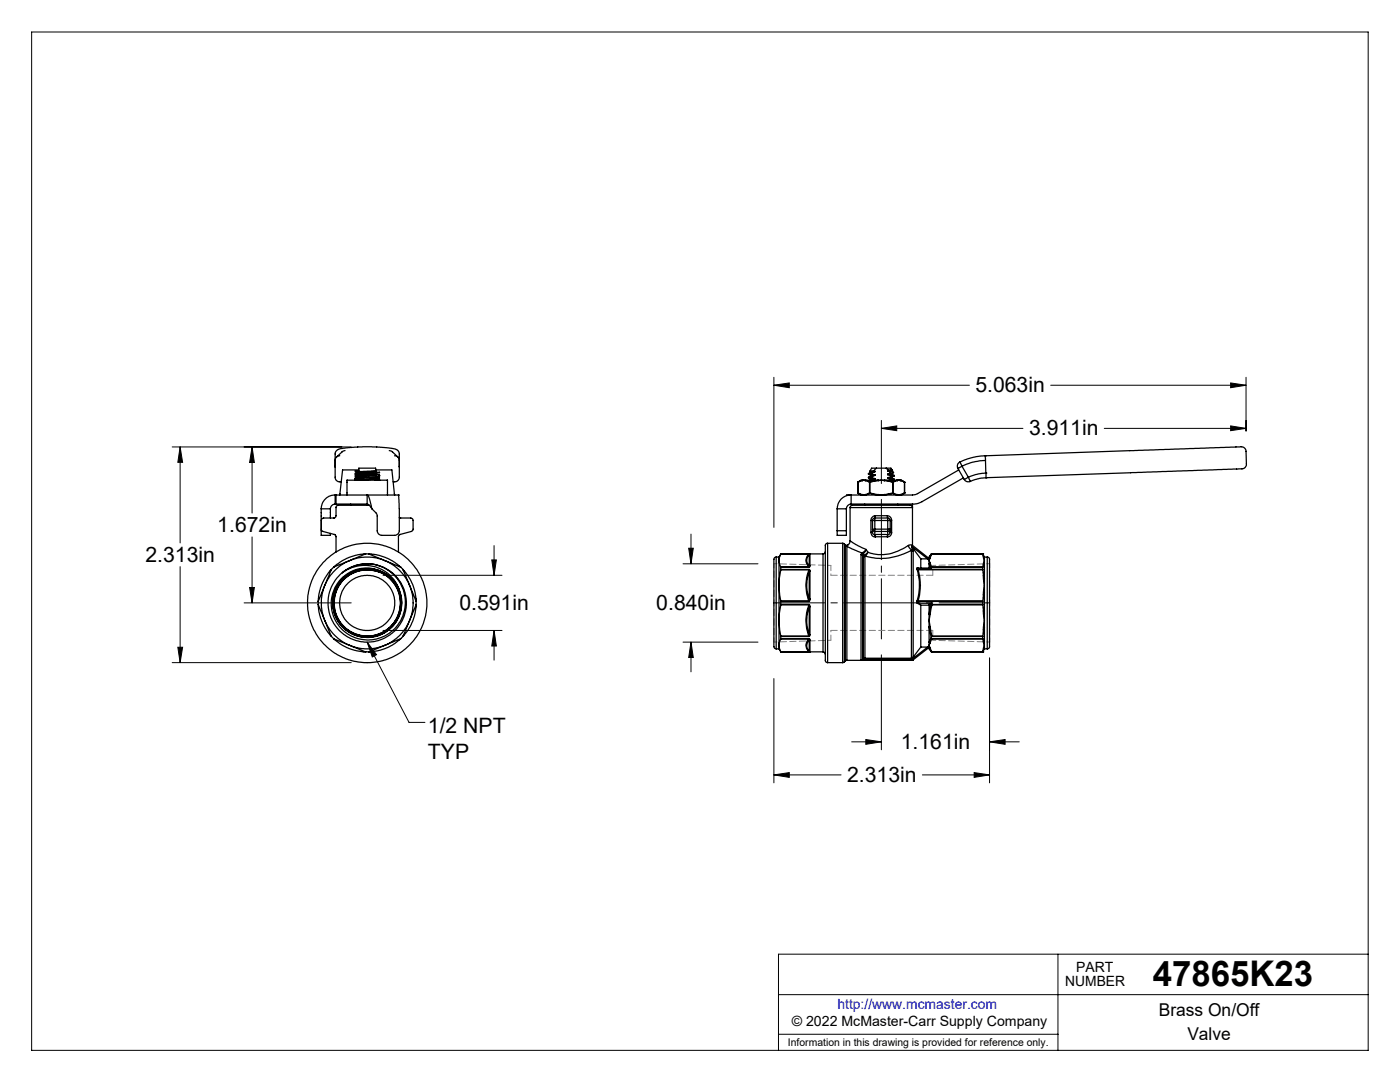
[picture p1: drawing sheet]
<svg xmlns="http://www.w3.org/2000/svg" width="279mm" height="216mm" viewBox="0 0 279 216" stroke-linecap="round" stroke-linejoin="round" font-family="sans-serif">
<g fill="none" stroke="#000" stroke-width=".2">
<path d="M6.3 6.4h266.7v203.2h-266.7zM154.4 75.3v29.9M154.4 76.9h39.1M154.4 76.9l3.1-.5v1zM209.7 76.9h39M245.6 76.4l3.1 .5-3.1 .5zM248.7 75.3v10.7M34.4 89.2h35.7M35.9 89.2v19.1M35.9 89.2l.5 3.1h-.9zM50.3 89.2v13.2M50.3 89.2l.5 3.1h-1z"/>
<path d="M175.9 83.9v12.6M175.9 85.5h28.3M175.9 85.5l3.1-.5v.9zM220.4 85.5h28.3M245.6 85l3.1 .5-3.1 .4zM35.9 113.1v19.1M49.8 117.2h1l-.5 3.1zM50.3 107.1v13.2M76.4 114.8h23.8M98.1 111.7h1l-.5 3.1zM98.6 108.9v5.9M136.3 112.5h15"/>
<path d="M137.4 109.4h1l-.5 3.1zM137.9 106.6v5.9M34.4 132.2h35.7M35.5 129.2h.9l-.5 3zM48.7 120.3h21.4M73.3 128.1l8.3 16h3.2M73.3 128.1l1.8 2.5-.8 .5zM76.4 125.8h23.8M98.6 125.8l.5 3.1h-1zM98.6 125.8v5.9M136.3 128.1h15M137.9 128.1v6"/>
<path d="M137.9 128.1l.5 3.1h-1zM154.4 135.4v20.8M175.9 130.7v18.9M197.5 131.3v24.9M154.4 154.6h13.5M154.4 154.6l3.1-.4v.9zM170 148h5.9M172.8 147.6l3.1 .4-3.1 .5zM184.1 154.6h13.4M194.4 154.2l3.1 .4-3.1 .5zM197.5 148h5.9M197.5 148l3.1-.4v.9z"/>
<path d="M155.4 198.5h117.6M211.1 190.4v19.2M273 190.4h-117.6v19.2M155.4 206.4h55.7"/>
</g>
<path d="M175.9 127.5v-27.9" fill="none" stroke="#000" stroke-width=".2" stroke-dasharray="15.2 1.3 1.3 1.3" stroke-dashoffset="3.2"/>
<path d="M154.5 120.3h43" fill="none" stroke="#000" stroke-width=".2" stroke-dasharray="15.2 1.3 1.3 1.3" stroke-dashoffset="5.1"/>
<path d="M165.8 112.8l-11.3-.3M197.5 112.5l-11.3 .3M165.8 127.8l-11.3 .3M197.5 128.1l-11.3-.3" fill="none" stroke="#808080" stroke-width=".2" stroke-dasharray="1.3 .6" stroke-dashoffset=".7"/>
<path d="M165.8 114.8v-2M186.2 112.8v2M165.8 125.8v2M186.2 127.8v-2" fill="none" stroke="#808080" stroke-width=".2" stroke-dasharray="1.3 .6" stroke-dashoffset="1"/>
<path d="M186.2 114.8h-20.4M186.2 125.8h-20.4" fill="none" stroke="#808080" stroke-width=".2" stroke-dasharray="1.3 .6"/>
<path d="M154.5 112.5v15.6M197.5 128.1v-15.6" fill="none" stroke="#808080" stroke-width=".2" stroke-dasharray="1.3 .6" stroke-dashoffset=".4"/>
<g fill="#000">
<path d="M73.3 128.1l1.8 2.5-.8 .5z"/>
<path d="M137.4 109.4h1l-.5 3.1zM137.9 128.1l.5 3.1h-1z"/>
<path d="M49.8 117.2h1l-.5 3.1zM50.3 89.2l.5 3.1h-1zM35.5 129.2h.9l-.5 3zM35.9 89.2l.5 3.1h-.9zM98.1 111.7h1l-.5 3.1zM98.6 125.8l.5 3.1h-1zM154.4 76.9l3.1-.5v1zM245.6 76.4l3.1 .5-3.1 .5zM175.9 85.5l3.1-.5v.9zM245.6 85l3.1 .5-3.1 .4zM154.4 154.6l3.1-.4v.9zM194.4 154.2l3.1 .4-3.1 .5zM197.5 148l3.1-.4v.9zM172.8 147.6l3.1 .4-3.1 .5z"/>
</g>
<g fill="none" stroke="#000" stroke-width=".25">
<path d="M66.9 93.1v.1M66.9 98.8a2.74 2.74 0 0 0-2.8 2.7M66.9 98.8v1.8M66.9 98.8h.2M67.1 98.8h6.2M67.1 98.8v1.8M67.8 90.9a1.14 1.14 0 0 0-.9 1.6v.5M68.1 96.1h-.3a.9 .9 0 0 1-.9-.9v-4.9l.1-.2 .4-.4 .7-.2 4.3-.4 5.1 .3 1.3 .2 .6 .3 .3 .6v4.7a.9 .9 0 0 1-1 .9h-.2M68.9 89.9l-.7 .3-1 1M69.3 98.8v-2.6a.31 .31 0 0 1 0-.4 .31 .31 0 0 1 .4 0h7.1a.34 .34 0 0 1 .3-.1 .34 .34 0 0 1 .2 .3v2.8M70.9 95.4v.1M70.9 95.4v.3h.7"/>
<path d="M70.9 94.8h.1M71 95.1v-.4h-.1v.4h.7M71 95h.5M71 95.6h.5M71.1 95.4l-.2 .2M71.2 94.4h.4M71.2 94.4l-.1 .1M71.5 94.8h.1M71.5 95.4l.1 .1M71.5 95.5l-.1-.2-.3 .1-.1 .3M71.5 95.5v.2M71.6 94.3v.3"/>
<path d="M71.6 95.1v.2M71.6 95.8h.1M71.6 95.4v.3M71.6 94.7v.3M71.6 94.1v.2M71.6 93.8h-3.2l-.6 5M71.6 95.3l-.3-.1-.4 .2M71.6 94.3h.1M71.6 94.6v.1M71.6 95v.1M71.6 95.3v.1M71.6 95.7v.1"/>
<path d="M71.6 94h-.7l.7 .1M71.6 94.2l-.7 .2v.1h.7M71.6 94.7h-.1v.4M71.6 94.3l-.4 .1M73.2 94.5l-1.6 .1M73.2 94.5h1.8M73.3 98.8a2.66 2.66 0 0 1 .7 1.8l.2 .9M73.3 98.8h6.2M73.3 98.8v1.8M75 94.4l-1.8 .1M75 94.1l-3.4 .2M75 94.1v.3"/>
<path d="M75 95.1l-3.4 .2M75 94.9l-3.4 .2M75 94.9v.2M75 95.6l-3.4 .2M75 95.6v.2M75 94.5h.1M75 94.5l-3.4 .2M75 95.2l-3.4 .2M75 95.5l-3.4 .2M75 95.2v.3M75 94.8l-3.4 .2M75 94.5v.3"/>
<path d="M75 93.9l-3.4 .2M75 93.9v.2M75 93.9v-.1a.36 .36 0 0 0-.2-.4 .36 .36 0 0 0-.4 0h-2.4a.32 .32 0 0 0-.4 .1 .32 .32 0 0 0 0 .4v.2M75 93.8h3.2l.6 5M75 94.7l.5 .1 .1 .1M75 94.7h.2a.36 .36 0 0 1 .5 .3l-.7 .2M75 94.1h.1M75 94.4v.1M75 94.8v.1M75 95.1v.1M75 95.5v.1M75 94.2h.7v.1h-.7"/>
<path d="M75 95.3h.7l-.6 .1v.4M75 95.5h.1M75.1 95.7l.6 .1M75.6 94.9l-.2 .2h-.4M75.6 94.9l.1 .1M75.6 94.9v.2M77.7 89.9l.4 .1 1.3 1.2M78.7 90.9h.1a1.31 1.31 0 0 1 .9 1.8v.3M79.5 98.8l.2 2.7v4.4a.9 .9 0 0 1-1 .9h-2.6a.91 .91 0 0 1-.8-.9v-3.1l-.2-.4-.9-.9M79.5 98.8h.1M79.7 93.1v.1M171.2 98.4h.1"/>
<path d="M171.2 96.2v2.2M171.2 96.2h.1M171.3 96.2h-.1M171.3 98.4l.8 .3M171.3 98.4l.8 .4v-.1M171.3 96.2h.1M171.3 98.4h.1M171.3 98.4l.5 .4M171.3 96.2v2.2M172.1 95.9l-.8 .3M172.1 98.7l.3 .1 .3-.1M172.1 95.8v.1"/>
<path d="M172.1 95.8h.3M172.1 95.8l-.8 .4M172.1 95.8h-.3l-.5 .4M172.4 95.8l-.3 .1M172.4 95.8l.3 .1M172.4 95.8h.4M172.7 95.9l.8 .3M172.8 95.8l.8 .4M172.8 95.8h2.5M172.8 95.8l-.1 .1M173.3 95.4l.5 .2M173.3 94.6l.5 .3"/>
<path d="M173.3 94.5h.1M173.3 94.5h.6M173.3 94.5v.1M173.3 95.2v.1M173.5 98.4h.1M173.5 96.2h.1M173.5 98.4l-.8 .3M173.5 96.2v2.2M173.6 98.4l1.7 .3M173.6 98.4l1.1 .3 .6 .1v-.1M173.6 98.4h.1M173.6 96.2h.1"/>
<path d="M173.6 96.2h-.1M173.6 98.4l-.8 .4-.1-.1M173.6 96.2v2.2M173.8 94.2h.1M173.8 95.6v.1M173.9 95.2l.7 .3M173.9 94.5l.7 .3M173.9 94.5h.1M173.9 95.2l-.6 .2M173.9 94.5l-.6 .1M173.9 95.1l-.6 .1M173.9 95.1v.1"/>
<path d="M174 94.4l-.7 .1M174 94.4l-.1 .1M174.4 93.9l-.8 .1 .2 .2M174.4 93.9l.2 .2M174.6 94.1l-.7 .1-.6 .3M174.6 94.8l-.8 .1v.1M174.6 94.9h-.8l-.5 .3M174.6 95.6l-.5 .2M174.6 94.9l-.7 .2M174.6 94.1l-.6 .3M174.6 94.1l-.8 .1M174.6 95.6l-1 .2"/>
<path d="M174.6 95.5l-.8 .1M174.6 94.1h.1M174.6 94.8v.1M174.6 95.5v.1M174.9 93.4l-.5 .5M174.9 93.4h-.9l-.4 .6M174.9 93.4h1.9M175.3 95.9l-1.7 .3M175.3 98.7l.6 .1 .6-.1M175.3 95.8v.1M175.3 95.8h.6M175.3 95.8l-1.7 .4"/>
<path d="M175.9 95.8l-.6 .1M175.9 95.8l.6 .1M175.9 95.8h.6M176.5 95.8l1.7 .4M176.5 95.9l1.7 .3M176.5 95.8v.1M176.5 95.8h2.5M176.8 93.4l.5 .4M176.8 93.4h1l.2 .4M177.2 94l.3 .1M177.2 94.7l.6 .3M177.2 95.4l.6 .3"/>
<path d="M177.2 93.9v.1M177.2 94.6v.1M177.2 95.4h.1M177.3 93.8l-.1 .1M177.5 94.1l.2 .3M177.7 94.4l-.5 .2M177.8 95l-.6 .4M177.8 95h.1M177.8 95.7v.1M177.8 95.8h-.1M178 94.5v.1M178 94.6l.4 .3"/>
<path d="M178 95.3l.4 .3M178 95.2v.1M178 93.9h.1M178 93.8v.1M178 94.5l-.8 .1M178 94.6l-.8 .1M178 95.3l-.8 .1M178 95.2l-.8 .2M178 93.9l-.8 .1M178 93.8l-.8 .1M178 93.8h-.7M178.1 93.9l-.6 .2"/>
<path d="M178.1 93.9l.2 .4M178.2 96.2h.1M178.2 98.4l-1.7 .3M178.2 98.4h.1M178.2 96.2v2.2M178.2 98.4l-1.7 .4v-.1M178.2 98.4a.77 .77 0 0 0 .9 .3M178.2 98.4l.9 .3M178.3 94.3l-.3 .2M178.3 94.3l-.6 .1M178.4 95l-.4 .2M178.4 94.9l-.6 .1"/>
<path d="M178.4 95.6l-.6 .1M178.4 95h-.6M178.4 95.7l-.6 .1M178.4 95.7l-.1 .1M178.4 94.9v.1M178.4 95.6v.1M179 95.8l-.8 .4M179 95.8l.1 .1M179 95.8h.4M179.1 95.9l-.9 .3M179.1 98.7l.3 .1 .3-.1M179.4 95.8l-.3 .1"/>
<path d="M179.4 95.8l.3 .1M179.4 95.8h.2M179.6 95.8l.1 .1M179.6 95.8h.3l.6 .4M179.6 95.8l.9 .4M179.7 95.9l.8 .3M180.5 96.2h.1M180.5 98.4l-.9 .4 .1-.1M180.5 98.4l-.6 .4M180.5 98.4h.1M180.5 98.4l-.8 .3M180.5 96.2v2.2"/>
<path d="M191.2 93.5l1.2 2.2M191.3 93.8l-8.7 4.9-13.6 .1v.1M191.6 92.2l.4 .8M191.6 92.2a.94 .94 0 0 0-.4 1.3M192 93l-.8 .5M192 93l1.3 2.2M192.3 95.4l-8.4 4.8-1.1 .3-.7 .1M192.4 95.7a.92 .92 0 0 0 1.2 .4M193.3 95.2l.3 .9M193.3 95.2l-.9 .5M196.6 90.9l51.1-1.8a.94 .94 0 0 1 1 1v2.5a1.19 1.19 0 0 1-1.5 1l-50.4 1.7M196.6 90.9l.1 1"/>
<path d="M196.6 90.9h.1M196.6 90.9a12.6 12.6 0 0 0-5 1.3M196.7 91.9a12.1 12.1 0 0 0-4.7 1.1M196.7 91.9v2.5M196.7 94.4l.1 .9M196.7 94.4a10.2 10.2 0 0 0-3.4 .8M196.7 94.4h.1M196.8 95.3h.1M196.8 95.3l-1.3 .2-1.9 .6M64.1 101.5v5.3h1.8v-.4M64.1 101.5h1.8M64.1 105.6l.1 .3 .3 .1 2.4 .7"/>
<path d="M65.9 101.5v1.9M66.1 113.6l-2.6 6.4M66.1 113.6l-.2 .3a9.5 9.5 0 0 0-2.4 6.1M66.7 106.6l.4 .4v3.2M66.7 103.4h-2.1l-.4 .2-.1 .3M66.9 100.6l-.7 .3-.3 .6M66.9 100.6h.2M67.1 100.6h6.2M68.3 114.3a7.4 7.4 0 0 1 11.4 3.3M70 100.6v.2M73 110.5l-.2 .1a9.5 9.5 0 0 0-6.2 2.6M73.3 112.5a7.6 7.6 0 0 1 7.4 9.3 7.6 7.6 0 0 1-10.8 5 7.1 7.1 0 0 1-1.6-11.5 7.1 7.1 0 0 1 11.4 2.3"/>
<path d="M73.3 112.5a7.8 7.8 0 0 1 7.5 10.1 7.8 7.8 0 0 1-11.9 4.2 7.8 7.8 0 0 1-.6-12.5M73.3 112.5a7.9 7.9 0 0 0-5 1.8M73.3 100.6a1.5 1.5 0 0 1 .9 .9M73.6 112.5a7.6 7.6 0 0 0-5.3 1.8M73.6 110.5l6.4 2.7M73.6 110.5h-.6l-6.4 2.6-.5 .5M73.6 110.5l.2 .1a9.8 9.8 0 0 1 6.2 2.6M73.7 100.8h-6.1a.43 .43 0 0 0-.5 .5v1.7l-.3 .3-.2 .1M75.6 114.1a6.6 6.6 0 0 0-8.9 7 6.6 6.6 0 0 0 10.4 4.6 6.6 6.6 0 0 0-.9-11.3 6.6 6.6 0 0 0-9.5 5.4 6.6 6.6 0 0 0 8.4 7 6.6 6.6 0 0 0 3.6-10.3 6.7 6.7 0 0 0-10.8 0 6.7 6.7 0 0 0 3.4 10.2 6.7 6.7 0 0 0 8.7-6.4 6.7 6.7 0 0 0-9-6.3 6.7 6.7 0 0 0-3 10.6 6.7 6.7 0 0 0 11-.7 6.7 6.7 0 0 0-4.8-10.2 6.7 6.7 0 0 0-7.5 8.4 6.7 6.7 0 0 0 10.7 3.6 6.8 6.8 0 0 0-.4-11 6.8 6.8 0 0 0-10.3 3.8 6.8 6.8 0 0 0 6.8 8.6 6.8 6.8 0 0 0 6.1-9.3 6.8 6.8 0 0 0-10.7-2.8 6.8 6.8 0 0 0 .6 11 6.9 6.9 0 0 0 10.5-4.8 6.9 6.9 0 0 0-8.8-7.5 6.9 6.9 0 0 0-3.1 11.1 6.9 6.9 0 0 0 8.9 1.3 6.9 6.9 0 0 0 2.7-8.5M79.7 103.3l.3 .1M79.8 103.4h2.2l.3 .1 .1 .3v1.9l-.2 .3-2.5 .7M79.9 106.6l-.4 .4v3.2"/>
<path d="M80 113.2l.4 .4M80.4 113.6l2.6 6.4M80.4 113.6l.1 .2a9.5 9.5 0 0 1 2.5 6.2M154.9 111.2a.87 .87 0 0 0-.5 1.2v16.6a.43 .43 0 0 0 .5 .5M154.9 111.2v18.3M154.9 111.2h.6M155.5 116.8l.3 3.1M155.5 116.8v7M155.5 111.2v.7M155.5 111.9v4.9M155.5 111.9l.3 1.2M155.8 113.7l-.3 3.1"/>
<path d="M155.8 110.5h.1M155.8 113.2v.4M155.8 119.9v.1M155.8 113.1v.1M155.8 113.6v.1M155.8 110.6l-.3 1.3M155.8 110.5v.1M155.8 110.5h8.5M155.8 110.5l-.3 .7M155.8 113.7h5.6M155.8 119.9h5.6M155.8 113.6h5.6"/>
<path d="M155.8 113.1h5.6M155.8 110.6h5.6M161.4 113.7a8.3 8.3 0 0 0 0 6.2M161.4 113.7l.1 .3M161.4 110.6h.2M161.4 113.6l.2 .3M161.4 119.9v.1M161.4 113.6v.1M161.4 113.1v.1M161.4 110.6a1.68 1.68 0 0 0 0 2.5M161.4 110.6h.1M161.5 114a8 8 0 0 0 0 5.6"/>
<path d="M161.5 119.6l-.1 .3M161.5 114v5.6M161.5 112.9l-.1 .2M161.5 110.6a1.57 1.57 0 0 0 0 2.3M161.5 110.6v2.3M161.6 119.5v.4l-.2 .1M161.6 113.9v5.6M161.6 112.9l-.2 .3M161.6 110.6v2.3M161.6 119.5l-.1 .1M161.6 113.9l-.1 .1M161.6 112.9h-.1"/>
<path d="M161.6 110.6h-.1M164.3 110.5v19.6M164.7 110.1l-.1 .2-.3 .2M165.2 108.4a.75 .75 0 0 0-.5 1.1v22.2a.43 .43 0 0 0 .5 .5M165.2 108.4v23.8M165.2 108.4h3M167.1 105.9v.9h1.8v-.9M167.1 101.5h1.8M167.1 105.9h1.8M167.1 101.5v4.4M168.2 108.4l.3 .1M168.2 108.4v23.8"/>
<path d="M168.5 108.5v23.6M168.5 108.5l.1 .2M168.6 108.7l.3 .1 .3-.1M168.6 108.7l.1 .2M168.7 108.9l.3 .1M168.7 108.9v23M168.9 101.5v4.4M169 109l3 1.3M169 109v22.8M169.2 108.7l-.2 .3M169.7 101.3a.95 .95 0 0 1 1.2-.5h10.7a.43 .43 0 0 1 .5 .5M169.7 107.9l-.2 .5-.3 .3"/>
<path d="M169.7 107.9l1.1 .8 2.1 .9M169.7 101.3h12.4M169.7 101.3v6.6M169.9 100.6l-.7 .3-.3 .6M169.9 100.6v-1.8a2.71 2.71 0 0 0-2.8 2.7M169.9 100.6h12.2M171.8 110.7v21M171.8 110.7l.4 .1M172 110.3l-.2 .4M172 110.3l.3 .2M172.2 110.8v20.8M172.2 110.8l.1 .1"/>
<path d="M172.3 110.5l-.1 .3M172.3 110.9v20.5M172.3 110.9l.3 .2M172.5 110.8l-.2 .1M172.5 110.8l.2 .1M172.6 100.6v.2M172.6 111.1v20.2M172.7 110.9l-.1 .2M172.9 109.6l.3 .6M172.9 109.6l-.6 .9M172.9 109.6l-.9 .7M173.2 110.2l-.5 .7"/>
<path d="M173.2 110.2l-.7 .6M173.8 103.9h.3M173.8 106.2l.2 .6 .7 .3M173.8 106.2h.3M173.8 103.9v2.3M174.1 103.9h.5M174.1 106.2l.2 .4 .3 .1M174.1 103.9v2.3M174.6 103.4v.5M174.6 105.6v.4M174.6 105.6a.23 .23 0 0 0-.4 0 .23 .23 0 0 0 0 .3l.4 .1M174.6 103.4l-.4 .2-.1 .3"/>
<path d="M174.6 106.7h2.6M174.6 106.7l.1 .4M174.6 103.4h2.6M174.6 103.9h2.6M174.6 103.9v1.7M174.6 106v.7M174.6 105.6h2.6M174.6 106h2.6M174.7 102.9h2.4M174.7 102.9l-.1 .5M174.7 102.9l-.4 .1-.4 .4-.1 .5M174.7 107.1h2.4"/>
<path d="M177.1 102.9l.1 .5M177.1 102.9l.6 .3 .2 .7M177.2 103.9h.5M177.2 103.4v.5M177.2 103.4l.3 .1 .2 .4M177.2 105.6h.1a.22 .22 0 0 1 .3 0 .22 .22 0 0 1-.2 .3l-.2 .1M177.2 105.6v.4M177.2 106.7l-.1 .4M177.2 103.9v1.7M177.2 106v.7M177.7 106.2l-.2 .4-.3 .1M177.7 103.9h.2"/>
<path d="M177.7 106.2h.2M177.7 103.9v2.3M177.9 106.2l-.2 .7-.6 .2M177.9 103.9v2.3M179.2 100.6v.2M181.3 108.8l.2 .6 .4 .3M181.3 108.8l-.5 .3a8.5 8.5 0 0 1-7.6 1.1M181.3 108.8l.5-.1 .2 .2M181.9 109.9v21.4M181.9 109.9l.3 .1M181.9 109.9h-.2a11.9 11.9 0 0 1-9 1M181.9 109.7v.2"/>
<path d="M181.9 109.7l.3 .2M182 108.9l.1-.1 3.3 2.6-.3 .1M182 108.9v.2M182 109.1l.1 .1M182 109.1l3.1 2.4M182.1 109.2v.2M182.1 109.2v.1M182.1 109.4l.1 .5M182.1 109.4l-.2 .3M182.1 100.6v.7M182.1 101.3v7.6M182.1 109.3v.1"/>
<path d="M182.1 109.3l1.7 2.2M182.2 110v21.1M182.2 109.9v.1M183 113.6l.1 .1M183 113.6h.2M183.1 113.7a11.3 11.3 0 0 1 0 6.1M183.1 119.8l-.1 .2M183.1 113.7h.1M183.1 119.8l.1 .1M183.2 113.3h-.2v.3M183.2 113.6v.1M183.2 113.3v.3"/>
<path d="M183.2 113.6h12.9M183.2 113.3h2.7M183.2 113.7a10.7 10.7 0 0 1 0 6.2M183.2 119.9v.1M183.2 113.7h12.9M183.2 119.9h12.9M183.8 111.5v1.8M183.8 111.5h1.3M185.4 112.5l.5 .8M185.4 112.5v.8M185.4 111.9l.2 .5M185.4 111.9v.6"/>
<path d="M185.4 111.4v.5M185.6 112.4l-.2 .1M185.6 112.4l.4 .7M185.6 111.3l-.2 .6M185.6 111.3l-.2 .1M185.9 110.5l-.5 .9M185.9 110.5h.1M185.9 110.5l-.5 .7v.2M185.9 113.2v.1M185.9 110.5l.1 .1M185.9 110.5h10.2M185.9 113.2h10.2"/>
<path d="M186 113.1l-.1 .1M186 110.6l-.4 .7M186 113.1h10.1M186 110.6h10.1M196.1 113.7l.2 .6M196.1 119.9v.1M196.1 113.6v.1M196.1 113.2v.4M196.1 113.1v.1M196.1 110.6l.2 .2M196.1 110.5v.1M196.1 110.5h.1"/>
<path d="M196.1 110.5l.4 .7M196.3 114.9l.2 1.9M196.3 119.3l-.2 .6M196.3 118.7h.1M196.3 114.9h.1M196.3 114.3l.1 .6M196.3 112.9l-.2 .2M196.3 111.1l.2 .8M196.3 112.6l.1 .1M196.3 111.1h.1M196.3 110.8l.1 .3M196.3 110.8v.3"/>
<path d="M196.3 112.6v.3M196.3 114.3v.6M196.3 118.7v.6M196.4 118.7l-.1 .6M196.4 114.9l.1 .6M196.4 112.7l-.1 .2M196.4 111.1l.1 .3M196.5 116.8l-.2 1.9M196.5 118.2l-.1 .5M196.5 118.2v4.2M196.5 116.8v1.4M196.5 111.2v.2"/>
<path d="M196.5 115.5v1.3M196.5 112.5v3M196.5 111.9v.6M196.5 111.4v.5M196.5 112.5l-.1 .2M196.5 111.9l-.2 .7M196.5 111.2h.5M197 111.2a.87 .87 0 0 1 .5 1.2v16.5a.43 .43 0 0 1-.5 .6M197 111.2v18.3M63.5 120.6l2.6 6.4M63.5 120v.6M63.5 120.6v.2a9.8 9.8 0 0 0 2.6 6.2"/>
<path d="M66.1 127l.5 .5 6.4 2.6M66.6 127.5l.3 .2a9.6 9.6 0 0 0 6.1 2.4M73 130.1h.6M80 127.4l-6.4 2.7M80 127.4l-.2 .2a9.7 9.7 0 0 1-6.2 2.5M83 120.6l-2.6 6.4-.4 .4M83 120v.6M83 120.6v.5a10 10 0 0 1-2.6 5.9M154.9 129.5h.6M155.5 123.8l.3 3.1M155.5 123.8v5M155.5 128.8v.7"/>
<path d="M155.5 128.8l.3 1.3M155.5 129.5l.3 .6M155.8 120.7l-.3 3.1M155.8 130.1h.1M155.8 127v.4M155.8 120v.6M155.8 120.6v.1M155.8 126.9v.1M155.8 127.4v.1M155.8 127.5l-.3 1.3M155.8 130.1h8.5M155.8 126.9h5.6"/>
<path d="M155.8 120.7h5.6M155.8 127.4h5.6M155.8 127h5.6M155.8 120.6h5.6M155.8 120h5.6M155.8 127.5h5.6M161.4 120.7a8.4 8.4 0 0 0 0 6.2M161.4 120.7l.1 .4M161.4 130.1h.2M161.4 127.4l.2 .3M161.4 120.6l.2 .2v.3M161.4 120.6v.1"/>
<path d="M161.4 126.9v.1M161.4 127.5l.1 .2M161.4 127.4v.1M161.4 127.5a1.68 1.68 0 0 0 0 2.6M161.4 130.1h.1M161.5 121.1a8 8 0 0 0 0 5.5M161.5 126.6l-.1 .3M161.5 121.1v5.5M161.5 121.1h.1M161.5 126.6h.1M161.5 127.7h.1M161.5 127.7a1.57 1.57 0 0 0 0 2.3"/>
<path d="M161.5 130l-.1 .1M161.5 127.7v2.3M161.5 130l.1 .1M161.6 127.7v2.4M161.6 126.6l-.2 .4M161.6 121.1v5.5M164.3 130.1l.4 .3v.2M165.2 132.2h3M168.5 132.1l-.3 .1M168.7 131.9l-.2 .2M169 131.8l-.3 .1M169 131.8h13"/>
<path d="M171.8 131.7h10.3M172.2 131.6l-.4 .1M172.3 131.5l-.1 .1M172.3 131.5h9.8M172.3 131.4v.1M172.6 131.3l-.3 .1M172.6 131.3h9.3M182.1 131.5l.1 .2M182.1 131.5v.2M182.1 131.7l-.1 .1M182.2 131.7l-.2 .1M182.2 131.7h-.1"/>
<path d="M182.2 131.1l-.3 .2M183 120v.3M183 120h.2M183 120.3l.2 .1M183 120.3l.8 .5M183.2 120v.4M183.2 120.4h2.7M183.2 120h12.9M183.8 120.8v8.3M183.8 129.1l-1.6 2M183.8 120.8h1.6M183.8 129.1h1.3"/>
<path d="M185.1 129.1h.3M185.1 129.1l-3 2.4M185.4 122.5l.2 .1M185.4 123.8l.2 1.3M185.4 122.5v1.3M185.4 125l.2 .1M185.4 123.8v1.2M185.4 125l.5 2.2M185.4 125v3.2M185.4 128.2l.2 .1M185.4 128.8l.2 .5M185.4 128.2v.6"/>
<path d="M185.4 129.2l.2 .1M185.4 128.8v.4M185.4 129.2l.5 .9M185.4 129.2v.3l.5 .6M185.4 129.2l-3.2 2.5M185.6 125.1l.4 1.8M185.6 122.6l-.2 1.2M185.6 129.3l.3 .8M185.6 128.3l-.2 .5M185.9 120.4h.1M185.9 120.4v.2M185.9 120.4l-.5 2.1"/>
<path d="M185.9 120.4l-.5 .2v1.9M185.9 127.2l-.5 1M185.9 127.2v.2M185.9 130.1h10.2M185.9 127.2h.1M185.9 130.1h.1M185.9 120.6l.1 .1M185.9 127v.2M185.9 127.4l.1 .1M185.9 127.4h10.2M185.9 127h10.2M185.9 120.6h10.2"/>
<path d="M186 120.7l-.4 1.9M186 126.9l-.1 .1M186 127.5l-.4 .8M186 126.9h10.1M186 120.7h10.1M186 127.5h10.1M196.1 120.7l.2 .6M196.1 120.6v.1M196.1 120v.6M196.1 127.5l.2 .2M196.1 127.4v.1M196.1 127v.4"/>
<path d="M196.1 126.9v.1M196.1 130.1h.1M196.3 121.3l.1 .6M196.3 121.9l.2 1.9M196.3 126.4l-.2 .5M196.3 121.9h.1M196.3 125.7h.1M196.3 127.7l.1 .3M196.3 128l.2 .8M196.3 129.8l-.2 .3M196.3 129.5h.1M196.3 121.3v.6"/>
<path d="M196.3 125.7v.7M196.3 127.7v.3M196.3 129.5v.3M196.4 121.9l.1 .5M196.4 125.7l-.1 .7M196.4 128l.1 .1M196.4 128h-.1M196.4 129.5l-.1 .3M196.5 123.8l-.2 1.9M196.5 122.4v1.4M196.5 129.2v.3M196.5 128.8v.4"/>
<path d="M196.5 128.1v.7M196.5 125.1v3M196.5 123.8v1.3M196.5 125.1l-.1 .6M196.5 128.8l-.2 .7M196.5 129.2l-.1 .3M196.5 129.5h.5M196.5 129.5l-.4 .6"/>
<circle cx="73.3" cy="120.3" r="5.5"/>
<circle cx="73.3" cy="120.3" r="9.2"/>
<circle cx="73.3" cy="120.3" r="11.9"/>
</g>
<text font-size="7.1" x="230.1" y="196.8">47865K23</text>
<g font-size="4.2">
<text x="194.7" y="78.3">5.063in</text>
<text x="205.4" y="86.9">3.911in</text>
<text x="43.4" y="106.2">1.672in</text>
<text x="29" y="112.1">2.313in</text>
<text x="91.7" y="121.7">0.591in</text>
<text x="131" y="121.7">0.840in</text>
<text x="85.4" y="146.2">1/2 NPT</text>
<text x="179.8" y="149.4">1.161in</text>
<text x="85.4" y="151.4">TYP</text>
<text x="169.1" y="156">2.313in</text>
</g>
<g font-size="3.5">
<text x="231.3" y="202.8">Brass On/Off</text>
<text x="237" y="207.5">Valve</text>
</g>
<g font-size="2.8">
<text x="212.6" y="196.8">NUMBER</text>
<text x="214.8" y="194">PART</text>
<text x="158" y="204.8">© 2022 McMaster-Carr Supply Company</text>
</g>
<text font-size="2.8" fill="#00f" x="167.1" y="201.4">http://www.mcmaster.com</text>
<text font-size="2.1" x="157.3" y="208.6">Information in this drawing is provided for reference only.</text>
</svg>
